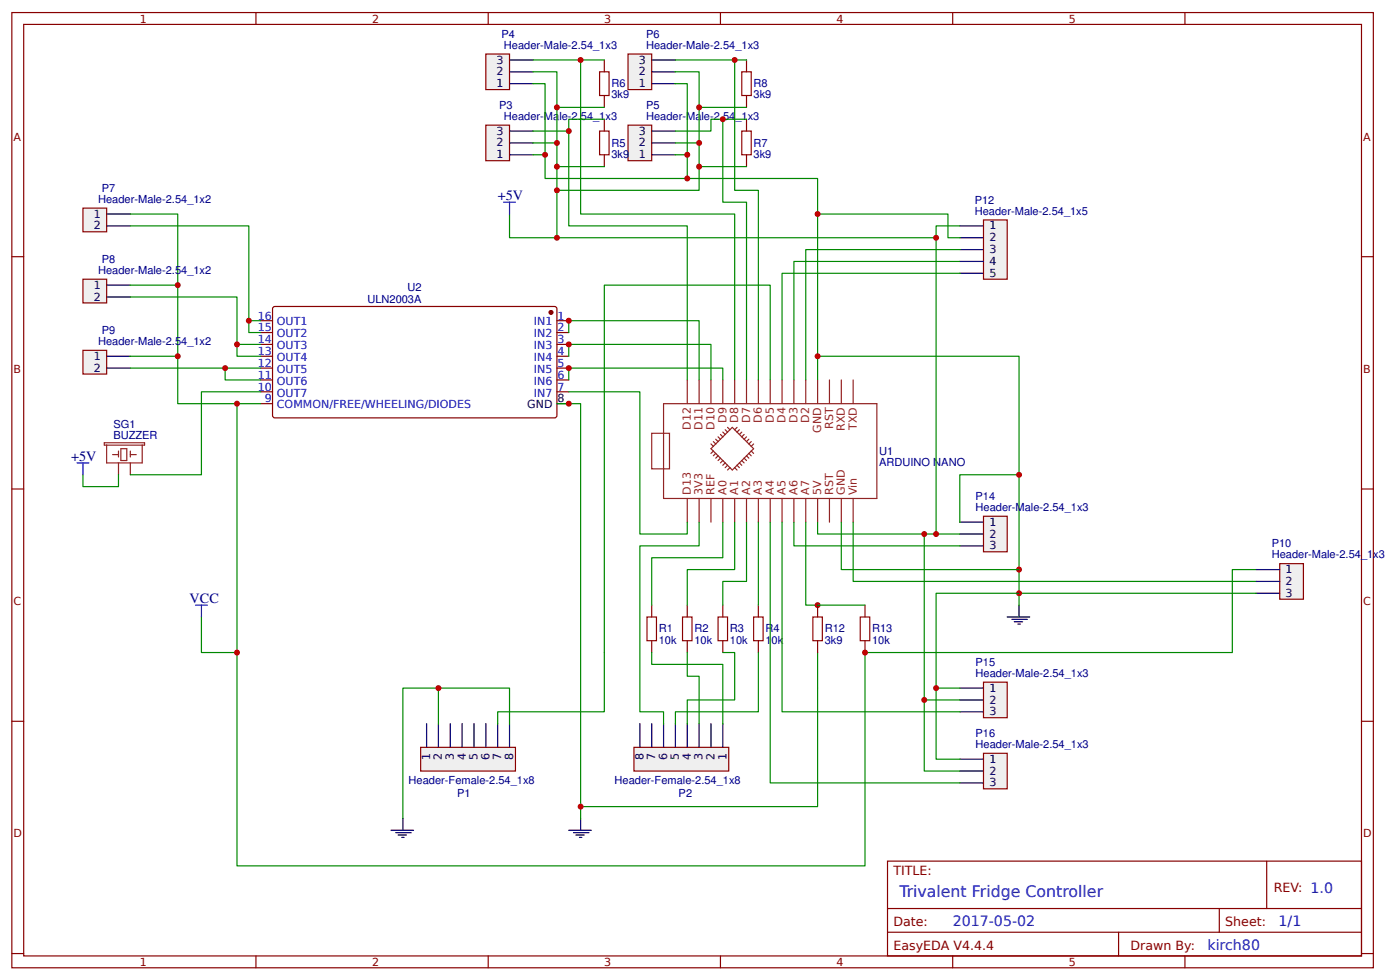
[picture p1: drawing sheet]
<svg xmlns="http://www.w3.org/2000/svg" width="313mm" height="219mm" viewBox="0 0 313 219" stroke-linecap="round" stroke-linejoin="round" font-family="sans-serif">
<g fill="none" stroke="#800" stroke-width=".26">
<path d="M2.6 2.8h304.1v213.3h-304.1zM5.3 5.5h298.7v207.9h-298.7zM57.1 2.8v2.7M109 2.8v2.7M160.9 2.8v2.7M212.7 2.8v2.7M264.6 2.8v2.7M2.6 57.3h2.7M304 57.3h2.7M58.2 71.6h2.7M58.2 74.2h2.7M58.2 76.9h2.7"/>
<path d="M58.2 79.5h2.7M61.1 68.5h63l.3 .5-.1 24-.5 .3-62.7-.1-.2-.4v-23.8zM124.4 71.6h2.6M124.4 74.2h2.6M124.4 76.9h2.6M124.4 79.5h2.6M58.2 82.2h2.7M58.2 84.8h2.7M58.2 87.5h2.7M58.2 90.1h2.7M124.4 82.2h2.6M124.4 84.8h2.6"/>
<path d="M124.4 87.5h2.6M2.6 109.2h2.7M304 109.2h2.7M2.6 161h2.7M304 161h2.7M198.2 192.2h105.8v21.2h-105.8zM282.8 192.2v10.6M2.6 212.9h2.7M57.1 213.4v2.7M109 213.4v2.7M160.9 213.4v2.7M198.2 202.8h105.8"/>
<path d="M198.2 208.1h105.8M212.7 213.4v2.7M249.8 208.1v5.3M264.6 213.4v2.7M272.3 202.8v5.3M304 212.9h2.7"/>
</g>
<g fill="none" stroke="#8d2323" stroke-width=".26">
<path d="M145.5 96.7h4v8h-4zM148.2 90.1h47.6v21.2h-47.6zM153.5 84.8v5.3M156.1 84.8v5.3M158.7 84.8v5.3M158.7 99.1l.6 .5M159.3 98.6l.5 .5M159.8 98.1l.5 .5M160.3 97.5l.6 .6M160.9 97l.5 .5M161.4 84.8v5.3M161.4 96.5l.5 .5"/>
<path d="M161.9 95.9l.6 .6M162.5 95.4l.5 .5M163.5 95.4l4.8 4.8-4.8 4.7-4.8-4.7zM164 84.8v5.3M164.6 95.4l-.6 .5M165.1 95.9l-.5 .6M165.6 96.5l-.5 .5M166.2 97l-.6 .5M166.7 84.8v5.3M166.7 97.5l-.5 .6M167.2 98.1l-.5 .5M167.7 98.6l-.5 .5"/>
<path d="M168.3 99.1l-.6 .5M169.3 84.8v5.3M172 84.8v5.3M174.6 84.8v5.3M177.3 84.8v5.3M179.9 84.8v5.3M182.6 84.8v5.3M185.2 84.8v5.3M187.9 84.8v5.3M190.5 84.8v5.3M153.5 111.3v5.3M156.1 111.3v5.3"/>
<path d="M158.7 111.3v5.3M159.3 100.7l-.6 .5M159.8 101.2l-.5 .6M160.3 101.8l-.5 .5M160.9 102.3l-.6 .5M161.4 111.3v5.3M161.4 102.8l-.5 .5M161.9 103.3l-.5 .6M162.5 103.9l-.6 .5M163 104.4l-.5 .5M164 111.3v5.3M164 104.4l.6 .5"/>
<path d="M164.6 103.9l.5 .5M165.1 103.3l.5 .6M165.6 102.8l.6 .5M166.2 102.3l.5 .5M166.7 111.3v5.3M166.7 101.8l.5 .5M167.2 101.2l.5 .6M167.7 100.7l.6 .5M169.3 111.3v5.3M172 111.3v5.3M174.6 111.3v5.3M177.3 111.3v5.3"/>
<path d="M179.9 111.3v5.3M182.6 111.3v5.3M185.2 111.3v5.3M187.9 111.3v5.3M190.5 111.3v5.3"/>
</g>
<path d="M124.4 90.1h2.6M224.9 137.7h5M226 138.3h3.4M226.5 138.8h1.8M227.3 139.3h.5M227.5 135.1v2.6" fill="none" stroke="#000" stroke-width=".26"/>
<path d="M172 84.8v-21.1h-37.1v82M182.6 84.8v-5.3h44.9v55.6M179.9 116.6v18.5h2.7M182.6 145.7v7.9" fill="none" stroke="#080" stroke-width=".26"/>
<circle cx="123" cy="69.7" r=".4" fill="#800" stroke="#800" stroke-width=".26"/>
<circle cx="182.6" cy="135.1" r=".66" fill="#c00"/>
<path d="M214.3 58.4h-37v26.4M58.2 87.5h-13.2v18.5h-15.9M124.4 90.1h5.2v90h53v-26.5M127 87.5h15.9v31.7h10.6v-2.6" fill="none" stroke="#080" stroke-width=".26"/>
<path d="M144.5 137.7h2.1v5.3h-2.1zM152.4 137.7h2.1v5.3h-2.1zM160.3 137.7h2.2v5.3h-2.2zM168.3 137.7h2.1v5.3h-2.1zM181.5 137.7h2.1v5.3h-2.1z" fill="none" stroke="#a00000" stroke-width=".26"/>
<path d="M145.5 135.1v2.6M153.5 135.1v2.6M161.4 135.1v2.6M169.3 135.1v2.6M182.6 135.1v2.6M145.5 143v2.7M153.5 143v2.7M161.4 143v2.7M169.3 143v2.7M182.6 143v2.7" fill="none" stroke="#800" stroke-width=".26"/>
<path d="M23.3 98.8h9v.6h-9zM23.8 99.4v3.9h7.9v-3.9M25.1 101.5h1.4M26.5 100.7v1.3M26.5 103.3v2.7M27 100.2h1.3v2.6h-1.3zM29.1 101.5h1.3M29.1 100.7v1.3M29.1 103.3v2.7" fill="none" stroke="#8d2323" stroke-width=".26"/>
<path d="M140.2 12.1h5.3v7.9h-5.3z" fill="#efefef" stroke="#800" stroke-width=".26"/>
<path d="M145.5 13.4h5.3M145.5 18.7h5.3M145.5 16h5.3" fill="none" stroke="#000" stroke-width=".26"/>
<path d="M140.2 27.9h5.3v8h-5.3z" fill="#efefef" stroke="#800" stroke-width=".26"/>
<path d="M145.5 29.3h5.3M145.5 34.6h5.3M145.5 31.9h5.3" fill="none" stroke="#000" stroke-width=".26"/>
<path d="M108.5 12.1h5.3v7.9h-5.3z" fill="#efefef" stroke="#800" stroke-width=".26"/>
<path d="M113.8 13.4h5.3M113.8 18.7h5.3M113.8 16h5.3" fill="none" stroke="#000" stroke-width=".26"/>
<path d="M108.5 27.9h5.3v8h-5.3z" fill="#efefef" stroke="#800" stroke-width=".26"/>
<path d="M113.8 29.3h5.3M113.8 34.6h5.3M113.8 31.9h5.3" fill="none" stroke="#000" stroke-width=".26"/>
<path d="M141.6 166.8h21.1v5.3h-21.1z" fill="#efefef" stroke="#800" stroke-width=".26"/>
<path d="M142.9 161.6v5.2M145.5 161.6v5.2M148.2 161.6v5.2M150.8 161.6v5.2M153.5 161.6v5.2M156.1 161.6v5.2M158.7 161.6v5.2M161.4 161.6v5.2" fill="none" stroke="#000" stroke-width=".26"/>
<path d="M93.9 166.8h21.2v5.3h-21.2z" fill="#efefef" stroke="#800" stroke-width=".26"/>
<path d="M95.2 161.6v5.2M97.9 161.6v5.2M100.5 161.6v5.2M103.2 161.6v5.2M105.8 161.6v5.2M108.5 161.6v5.2M111.1 161.6v5.2M113.8 161.6v5.2" fill="none" stroke="#000" stroke-width=".26"/>
<path d="M119.1 16h5.3v15.9M119.1 31.9h5.3v21.2h-10.6v-5.3M97.9 161.6v-8h-7.9v29.1" fill="none" stroke="#080" stroke-width=".26"/>
<circle cx="124.4" cy="31.9" r=".66" fill="#c00"/>
<path d="M150.8 16h5.3v15.9M150.8 31.9h5.3v10.6h-31.7" fill="none" stroke="#080" stroke-width=".26"/>
<circle cx="156.1" cy="31.9" r=".66" fill="#c00"/>
<path d="M150.8 34.6h2.7v5.2h29.1v39.7" fill="none" stroke="#080" stroke-width=".26"/>
<circle cx="182.6" cy="79.5" r=".66" fill="#c00"/>
<path d="M150.8 18.7h2.7v15.9" fill="none" stroke="#080" stroke-width=".26"/>
<circle cx="153.5" cy="34.6" r=".66" fill="#c00"/>
<path d="M119.1 34.6h2.6v5.2h31.8" fill="none" stroke="#080" stroke-width=".26"/>
<circle cx="153.5" cy="39.8" r=".66" fill="#c00"/>
<path d="M119.1 18.7h2.6v15.9" fill="none" stroke="#080" stroke-width=".26"/>
<circle cx="121.7" cy="34.6" r=".66" fill="#c00"/>
<path d="M29.1 47.8h10.6v42.3h18.5" fill="none" stroke="#080" stroke-width=".26"/>
<circle cx="227.5" cy="127.2" r=".66" fill="#c00"/>
<path d="M18.5 106v2.6h8v-2.6M187.9 116.6v10.6h39.6" fill="none" stroke="#080" stroke-width=".26"/>
<path d="M87.3 185.4h5M88.4 185.9h3.4M88.9 186.4h1.9M89.7 187h.5M90 182.7v2.7" fill="none" stroke="#000" stroke-width=".26"/>
<path d="M112.4 45.1h2.7M113.8 45.1v2.7M17.2 103.3h2.6M18.5 103.3v2.7" fill="none" stroke="#00f" stroke-width=".26"/>
<circle cx="124.4" cy="42.5" r=".66" fill="#c00"/>
<path d="M43.7 135.1h2.6M45 135.1v2.6" fill="none" stroke="#00f" stroke-width=".26"/>
<path d="M214.3 50.4h-5.3v68.8h-26.4v-2.6M52.9 90.1v55.6h-7.9v-8M97.9 153.6h15.9v8" fill="none" stroke="#080" stroke-width=".26"/>
<circle cx="97.9" cy="153.6" r=".66" fill="#c00"/>
<path d="M119.1 13.4h15.8M124.4 24h10.5M134.9 145.7v13.2h-23.8v2.7" fill="none" stroke="#080" stroke-width=".26"/>
<path d="M133.9 16h2.1v5.3h-2.1z" fill="none" stroke="#a00000" stroke-width=".26"/>
<path d="M134.9 13.4v2.6M134.9 21.3v2.7" fill="none" stroke="#800" stroke-width=".26"/>
<circle cx="124.4" cy="24" r=".66" fill="#c00"/>
<path d="M165.6 16h2.1v5.3h-2.1zM133.9 29.3h2.1v5.3h-2.1zM165.6 29.3h2.1v5.3h-2.1z" fill="none" stroke="#a00000" stroke-width=".26"/>
<path d="M166.7 13.4v2.6M134.9 26.6v2.7M134.9 34.6v2.6M166.7 21.3v2.7M166.7 26.6v2.7M166.7 34.6v2.6" fill="none" stroke="#800" stroke-width=".26"/>
<path d="M150.8 13.4h15.9M156.1 24h10.6" fill="none" stroke="#080" stroke-width=".26"/>
<circle cx="156.1" cy="24" r=".66" fill="#c00"/>
<path d="M156.1 37.2h10.6" fill="none" stroke="#080" stroke-width=".26"/>
<circle cx="156.1" cy="37.2" r=".66" fill="#c00"/>
<path d="M124.4 37.2h10.5" fill="none" stroke="#080" stroke-width=".26"/>
<circle cx="124.4" cy="37.2" r=".66" fill="#c00"/>
<path d="M134.9 26.6h-7.9v2.7h-7.9M166.7 26.6h-8v2.7h-7.9M129.6 180.1v2.6" fill="none" stroke="#080" stroke-width=".26"/>
<path d="M127 185.4h5M128.1 185.9h3.4M128.6 186.4h1.8M129.4 187h.5M129.6 182.7v2.7" fill="none" stroke="#000" stroke-width=".26"/>
<circle cx="129.6" cy="180.1" r=".66" fill="#c00"/>
<path d="M192.1 137.7h2.1v5.3h-2.1z" fill="none" stroke="#a00000" stroke-width=".26"/>
<path d="M193.1 135.1v2.6M193.1 143v2.7" fill="none" stroke="#800" stroke-width=".26"/>
<path d="M182.6 135.1h10.5M280.5 127.2h-5.3v18.5h-82.1v47.6h-140.2v-47.6" fill="none" stroke="#080" stroke-width=".26"/>
<g fill="#c00">
<circle cx="52.9" cy="90.1" r=".66"/>
<circle cx="52.9" cy="145.7" r=".66"/>
<circle cx="193.1" cy="145.7" r=".66"/>
</g>
<path d="M18.5 46.5h5.3v5.3h-5.3z" fill="#efefef" stroke="#800" stroke-width=".26"/>
<path d="M23.8 47.8h5.3M23.8 50.4h5.3" fill="none" stroke="#000" stroke-width=".26"/>
<path d="M18.5 62.3h5.3v5.3h-5.3z" fill="#efefef" stroke="#800" stroke-width=".26"/>
<path d="M23.8 63.7h5.3M23.8 66.3h5.3" fill="none" stroke="#000" stroke-width=".26"/>
<path d="M18.5 78.2h5.3v5.3h-5.3z" fill="#efefef" stroke="#800" stroke-width=".26"/>
<path d="M23.8 79.5h5.3M23.8 82.2h5.3" fill="none" stroke="#000" stroke-width=".26"/>
<circle cx="127" cy="90.1" r=".66" fill="#c00"/>
<path d="M127 29.3v21.1h26.5v34.4M156.1 116.6v5.3h-13.2v37h5.3v2.7" fill="none" stroke="#080" stroke-width=".26"/>
<circle cx="127" cy="29.3" r=".66" fill="#c00"/>
<path d="M129.6 13.4v34.4h34.4v37" fill="none" stroke="#080" stroke-width=".26"/>
<circle cx="129.6" cy="13.4" r=".66" fill="#c00"/>
<path d="M161.4 26.6v18.5h5.3v39.7" fill="none" stroke="#080" stroke-width=".26"/>
<circle cx="161.4" cy="26.6" r=".66" fill="#c00"/>
<path d="M164 13.4v29.1h5.3v42.3" fill="none" stroke="#080" stroke-width=".26"/>
<circle cx="164" cy="13.4" r=".66" fill="#c00"/>
<path d="M127 79.5v-2.6h31.7v7.9" fill="none" stroke="#080" stroke-width=".26"/>
<circle cx="127" cy="76.9" r=".66" fill="#c00"/>
<path d="M127 84.8v-2.6h34.4v2.6" fill="none" stroke="#080" stroke-width=".26"/>
<circle cx="127" cy="82.2" r=".66" fill="#c00"/>
<path d="M124.4 53.1h84.6M145.5 145.7v2.6h15.9v13.3M153.5 145.7v5.3h2.6v10.6M161.4 145.7h2.6v10.6h-10.5v5.3M169.3 145.7v13.2h-18.5v2.7" fill="none" stroke="#080" stroke-width=".26"/>
<circle cx="124.4" cy="53.1" r=".66" fill="#c00"/>
<path d="M219.6 115.3h5.3v7.9h-5.3z" fill="#efefef" stroke="#800" stroke-width=".26"/>
<path d="M214.3 116.6h5.3M214.3 119.2h5.3M214.3 121.9h5.3" fill="none" stroke="#000" stroke-width=".26"/>
<path d="M209 119.2h5.3" fill="none" stroke="#080" stroke-width=".26"/>
<circle cx="209" cy="119.2" r=".66" fill="#c00"/>
<path d="M177.3 116.6v5.3h37M227.5 106h-13.2v10.6" fill="none" stroke="#080" stroke-width=".26"/>
<circle cx="227.5" cy="106" r=".66" fill="#c00"/>
<path d="M219.6 49.1h5.3v13.2h-5.3z" fill="#efefef" stroke="#800" stroke-width=".26"/>
<path d="M214.3 50.4h5.3M214.3 53.1h5.3M214.3 55.7h5.3M214.3 58.4h5.3M214.3 61h5.3" fill="none" stroke="#000" stroke-width=".26"/>
<path d="M127 74.2v-2.6h29.1v13.2" fill="none" stroke="#080" stroke-width=".26"/>
<circle cx="127" cy="71.6" r=".66" fill="#c00"/>
<path d="M214.3 55.7h-34.4v29.1M214.3 61h-39.7v23.8M161.4 116.6v7.9h-15.9v10.6M164 116.6v10.6h-10.5v7.9M166.7 116.6v13.2h-5.3v5.3M169.3 116.6v18.5" fill="none" stroke="#080" stroke-width=".26"/>
<circle cx="209" cy="53.1" r=".66" fill="#c00"/>
<path d="M182.6 47.8h29.1v5.3h2.6" fill="none" stroke="#080" stroke-width=".26"/>
<circle cx="182.6" cy="47.8" r=".66" fill="#c00"/>
<path d="M29.1 63.7h10.6M190.5 116.6v13.2h90" fill="none" stroke="#080" stroke-width=".26"/>
<circle cx="39.7" cy="63.7" r=".66" fill="#c00"/>
<path d="M29.1 79.5h10.6" fill="none" stroke="#080" stroke-width=".26"/>
<circle cx="39.7" cy="79.5" r=".66" fill="#c00"/>
<path d="M29.1 50.4h26.5v23.8h2.6M55.6 71.6h2.6" fill="none" stroke="#080" stroke-width=".26"/>
<circle cx="55.6" cy="71.6" r=".66" fill="#c00"/>
<path d="M29.1 66.3h23.8v10.6h5.3M52.9 76.9v2.6h5.3" fill="none" stroke="#080" stroke-width=".26"/>
<circle cx="52.9" cy="76.9" r=".66" fill="#c00"/>
<path d="M29.1 82.2h29.1M50.3 82.2v2.6h7.9" fill="none" stroke="#080" stroke-width=".26"/>
<circle cx="50.3" cy="82.2" r=".66" fill="#c00"/>
<path d="M227.5 132.5h53" fill="none" stroke="#080" stroke-width=".26"/>
<circle cx="227.5" cy="132.5" r=".66" fill="#c00"/>
<path d="M285.8 125.8h5.2v8h-5.2z" fill="#efefef" stroke="#800" stroke-width=".26"/>
<path d="M280.5 132.5h5.3M280.5 127.2h5.3M280.5 129.8h5.3" fill="none" stroke="#000" stroke-width=".26"/>
<path d="M219.6 152.3h5.3v7.9h-5.3z" fill="#efefef" stroke="#800" stroke-width=".26"/>
<path d="M214.3 158.9h5.3M214.3 153.6h5.3M214.3 156.3h5.3" fill="none" stroke="#000" stroke-width=".26"/>
<path d="M219.6 168.2h5.3v7.9h-5.3z" fill="#efefef" stroke="#800" stroke-width=".26"/>
<path d="M214.3 174.8h5.3M214.3 169.5h5.3M214.3 172.1h5.3" fill="none" stroke="#000" stroke-width=".26"/>
<path d="M206.4 119.2v37.1M214.3 153.6h-5.3v15.9h5.3M214.3 156.3h-7.9v15.8h7.9" fill="none" stroke="#080" stroke-width=".26"/>
<g fill="#c00">
<circle cx="206.4" cy="119.2" r=".66"/>
<circle cx="206.4" cy="156.3" r=".66"/>
</g>
<path d="M227.5 132.5h-18.5v21.1" fill="none" stroke="#080" stroke-width=".26"/>
<circle cx="209" cy="153.6" r=".66" fill="#c00"/>
<path d="M172 116.6v58.2h42.3M174.6 116.6v42.3h39.7" fill="none" stroke="#080" stroke-width=".26"/>
<text font-size="3.5" fill="#00f" x="200.8" y="200.2">Trivalent Fridge Controller</text>
<g font-size="3.2" fill="#000080">
<text x="111.1" y="44.6">+5V</text>
<text x="15.9" y="102.8">+5V</text>
<text x="42.3" y="134.6">VCC</text>
</g>
<g font-size="3.2" fill="#00f">
<text x="212.7" y="206.8">2017-05-02</text>
<text x="285.5" y="206.8">1/1</text>
<text x="269.6" y="212.1">kirch80</text>
</g>
<g font-size="2.8" fill="#800">
<text x="199.5" y="195.4">TITLE:</text>
<text x="284.4" y="199.1">REV: 1.0</text>
<text x="199.5" y="206.8">Date:</text>
<text x="273.6" y="206.8">Sheet:</text>
<text x="199.5" y="212.1">EasyEDA V4.4.4</text>
<text x="252.4" y="212.1">Drawn By:</text>
</g>
<g font-size="2.5" fill="#800">
<text x="31.2" y="5.1">1</text>
<text x="83.1" y="5.1">2</text>
<text x="134.9" y="5.1">3</text>
<text x="186.8" y="5.1">4</text>
<text x="238.7" y="5.1">5</text>
<text x="3" y="31.4">A</text>
<text x="304.4" y="31.4">A</text>
<text x="3" y="83.2">B</text>
<text x="304.4" y="83.2">B</text>
<text x="3" y="135.1">C</text>
<text x="304.4" y="135.1">C</text>
<text x="3" y="187">D</text>
<text x="304.4" y="187">D</text>
<text x="31.2" y="215.7">1</text>
<text x="83.1" y="215.7">2</text>
<text x="134.9" y="215.7">3</text>
<text x="186.8" y="215.7">4</text>
<text x="238.7" y="215.7">5</text>
</g>
<g font-size="2.5" fill="#000080">
<text x="112" y="8.5">P4</text>
<text x="112.5" y="10.9">Header-Male-2.54_1x3</text>
<text x="144.3" y="8.5">P6</text>
<text x="144.3" y="10.9">Header-Male-2.54_1x3</text>
<text x="136.5" y="19.5">R6</text>
<text x="136.5" y="22">3k9</text>
<text x="168.3" y="19.5">R8</text>
<text x="168.3" y="22">3k9</text>
<text x="111.5" y="24.3">P3</text>
<text x="112.5" y="26.8">Header-Male-2.54_1x3</text>
<text x="144.3" y="24.3">P5</text>
<text x="144.3" y="26.8">Header-Male-2.54_1x3</text>
<text x="136.5" y="32.7">R5</text>
<text x="136.5" y="35.2">3k9</text>
<text x="168.3" y="32.7">R7</text>
<text x="168.3" y="35.2">3k9</text>
<text x="21.9" y="45.4">Header-Male-2.54_1x2</text>
<text x="22.7" y="42.8">P7</text>
<text x="217.7" y="45.5">P12</text>
<text x="217.7" y="48">Header-Male-2.54_1x5</text>
<text x="22.7" y="58.7">P8</text>
<text x="21.9" y="61.3">Header-Male-2.54_1x2</text>
<text x="91" y="65.1">U2</text>
<text x="82" y="67.6">ULN2003A</text>
<text x="21.9" y="77.1">Header-Male-2.54_1x2</text>
<text x="22.7" y="74.6">P9</text>
<text x="25.3" y="95.6">SG1</text>
<text x="25.3" y="98.1">BUZZER</text>
<text x="196.3" y="101.5">U1</text>
<text x="196.3" y="104.1">ARDUINO NANO</text>
<text x="217.8" y="111.6">P14</text>
<text x="217.8" y="114.1">Header-Male-2.54_1x3</text>
<text x="284" y="122.2">P10</text>
<text x="284" y="124.7">Header-Male-2.54_1x3</text>
<text x="147.1" y="141.2">R1</text>
<text x="147.1" y="143.7">10k</text>
<text x="155" y="141.2">R2</text>
<text x="155" y="143.7">10k</text>
<text x="163" y="141.2">R3</text>
<text x="163" y="143.7">10k</text>
<text x="170.9" y="141.2">R4</text>
<text x="170.9" y="143.7">10k</text>
<text x="184.1" y="141.2">R12</text>
<text x="184.1" y="143.7">3k9</text>
<text x="194.7" y="141.2">R13</text>
<text x="194.7" y="143.7">10k</text>
<text x="217.8" y="148.7">P15</text>
<text x="217.8" y="151.1">Header-Male-2.54_1x3</text>
<text x="217.8" y="164.6">P16</text>
<text x="217.8" y="167">Header-Male-2.54_1x3</text>
<text x="91.2" y="175">Header-Female-2.54_1x8</text>
<text x="102.1" y="177.9">P1</text>
<text x="137.2" y="175">Header-Female-2.54_1x8</text>
<text x="151.5" y="177.9">P2</text>
</g>
<g font-size="2.5">
<text x="110.9" y="14.2">3</text>
<text x="110.9" y="16.8">2</text>
<text x="142.6" y="14.2">3</text>
<text x="142.6" y="16.8">2</text>
<text x="110.9" y="19.5">1</text>
<text x="142.6" y="19.5">1</text>
<text x="110.9" y="30.1">3</text>
<text x="110.9" y="35.3">1</text>
<text x="110.9" y="32.7">2</text>
<text x="142.6" y="30.1">3</text>
<text x="142.6" y="35.3">1</text>
<text x="142.6" y="32.7">2</text>
<text x="20.9" y="48.6">1</text>
<text x="20.9" y="51.2">2</text>
<text x="220.9" y="51.2">1</text>
<text x="220.9" y="53.9">2</text>
<text x="220.9" y="56.5">3</text>
<text x="220.9" y="59.2">4</text>
<text x="20.9" y="64.5">1</text>
<text x="220.9" y="61.8">5</text>
<text x="20.9" y="67.1">2</text>
<text x="20.9" y="80.3">1</text>
<text x="20.9" y="83">2</text>
<text x="124.5" y="89.9">8</text>
<text x="117.7" y="91.2">GND</text>
<text x="220.9" y="117.4">1</text>
<text x="220.9" y="122.7">3</text>
<text x="220.9" y="120">2</text>
<text x="287.1" y="128">1</text>
<text x="287.1" y="130.6">2</text>
<text x="287.1" y="133.2">3</text>
<text x="220.9" y="154.4">1</text>
<text x="220.9" y="159.7">3</text>
<text x="220.9" y="157.1">2</text>
<text x="96" y="169.7" transform="rotate(-90 96 169.7)">1</text>
<text x="98.7" y="169.7" transform="rotate(-90 98.7 169.7)">2</text>
<text x="101.3" y="169.7" transform="rotate(-90 101.3 169.7)">3</text>
<text x="104" y="169.7" transform="rotate(-90 104 169.7)">4</text>
<text x="106.6" y="169.7" transform="rotate(-90 106.6 169.7)">5</text>
<text x="109.3" y="169.7" transform="rotate(-90 109.3 169.7)">6</text>
<text x="111.9" y="169.7" transform="rotate(-90 111.9 169.7)">7</text>
<text x="114.6" y="169.7" transform="rotate(-90 114.6 169.7)">8</text>
<text x="143.7" y="169.7" transform="rotate(-90 143.7 169.7)">8</text>
<text x="146.3" y="169.7" transform="rotate(-90 146.3 169.7)">7</text>
<text x="149" y="169.7" transform="rotate(-90 149 169.7)">6</text>
<text x="151.6" y="169.7" transform="rotate(-90 151.6 169.7)">5</text>
<text x="154.3" y="169.7" transform="rotate(-90 154.3 169.7)">4</text>
<text x="156.9" y="169.7" transform="rotate(-90 156.9 169.7)">3</text>
<text x="159.5" y="169.7" transform="rotate(-90 159.5 169.7)">2</text>
<text x="162.2" y="169.7" transform="rotate(-90 162.2 169.7)">1</text>
<text x="220.9" y="170.3">1</text>
<text x="220.9" y="172.9">2</text>
<text x="220.9" y="175.6">3</text>
</g>
<g font-size="2.5" fill="#00f">
<text x="57.6" y="71.3">16</text>
<text x="124.5" y="71.3">1</text>
<text x="57.6" y="76.6">14</text>
<text x="57.6" y="74">15</text>
<text x="61.8" y="77.9">OUT3</text>
<text x="61.8" y="75.3">OUT2</text>
<text x="61.8" y="72.7">OUT1</text>
<text x="119.2" y="72.7">IN1</text>
<text x="119.2" y="75.3">IN2</text>
<text x="119.2" y="77.9">IN3</text>
<text x="124.5" y="74">2</text>
<text x="124.5" y="76.6">3</text>
<text x="57.6" y="81.9">12</text>
<text x="57.6" y="79.3">13</text>
<text x="61.8" y="83.2">OUT5</text>
<text x="61.8" y="80.6">OUT4</text>
<text x="119.2" y="80.6">IN4</text>
<text x="119.2" y="83.2">IN5</text>
<text x="124.5" y="79.3">4</text>
<text x="124.5" y="81.9">5</text>
<text x="57.6" y="87.2">10</text>
<text x="57.6" y="84.6">11</text>
<text x="59.1" y="89.9">9</text>
<text x="61.8" y="88.5">OUT7</text>
<text x="61.8" y="85.9">OUT6</text>
<text x="119.2" y="85.9">IN6</text>
<text x="119.2" y="88.5">IN7</text>
<text x="124.5" y="84.6">6</text>
<text x="124.5" y="87.2">7</text>
<text x="61.8" y="91.2">COMMON/FREE/WHEELING/DIODES</text>
</g>
<g font-size="2.5" fill="#8d2323">
<text x="154.3" y="96" transform="rotate(-90 154.3 96)">D12</text>
<text x="156.9" y="96" transform="rotate(-90 156.9 96)">D11</text>
<text x="159.5" y="96" transform="rotate(-90 159.5 96)">D10</text>
<text x="162.2" y="94.4" transform="rotate(-90 162.2 94.4)">D9</text>
<text x="164.8" y="94.4" transform="rotate(-90 164.8 94.4)">D8</text>
<text x="167.5" y="94.4" transform="rotate(-90 167.5 94.4)">D7</text>
<text x="170.1" y="94.4" transform="rotate(-90 170.1 94.4)">D6</text>
<text x="172.8" y="94.4" transform="rotate(-90 172.8 94.4)">D5</text>
<text x="175.4" y="94.4" transform="rotate(-90 175.4 94.4)">D4</text>
<text x="178.1" y="94.4" transform="rotate(-90 178.1 94.4)">D3</text>
<text x="180.7" y="94.4" transform="rotate(-90 180.7 94.4)">D2</text>
<text x="186" y="95.7" transform="rotate(-90 186 95.7)">RST</text>
<text x="183.4" y="96.6" transform="rotate(-90 183.4 96.6)">GND</text>
<text x="188.6" y="96.2" transform="rotate(-90 188.6 96.2)">RXD</text>
<text x="191.3" y="96" transform="rotate(-90 191.3 96)">TXD</text>
<text x="154.3" y="110.5" transform="rotate(-90 154.3 110.5)">D13</text>
<text x="156.9" y="110.5" transform="rotate(-90 156.9 110.5)">3V3</text>
<text x="159.5" y="110.5" transform="rotate(-90 159.5 110.5)">REF</text>
<text x="162.2" y="110.5" transform="rotate(-90 162.2 110.5)">A0</text>
<text x="164.8" y="110.5" transform="rotate(-90 164.8 110.5)">A1</text>
<text x="167.5" y="110.5" transform="rotate(-90 167.5 110.5)">A2</text>
<text x="170.1" y="110.5" transform="rotate(-90 170.1 110.5)">A3</text>
<text x="172.8" y="110.5" transform="rotate(-90 172.8 110.5)">A4</text>
<text x="175.4" y="110.5" transform="rotate(-90 175.4 110.5)">A5</text>
<text x="178.1" y="110.5" transform="rotate(-90 178.1 110.5)">A6</text>
<text x="180.7" y="110.5" transform="rotate(-90 180.7 110.5)">A7</text>
<text x="183.4" y="110.5" transform="rotate(-90 183.4 110.5)">5V</text>
<text x="186" y="110.5" transform="rotate(-90 186 110.5)">RST</text>
<text x="188.6" y="110.5" transform="rotate(-90 188.6 110.5)">GND</text>
<text x="191.3" y="110.5" transform="rotate(-90 191.3 110.5)">Vin</text>
</g>
</svg>
